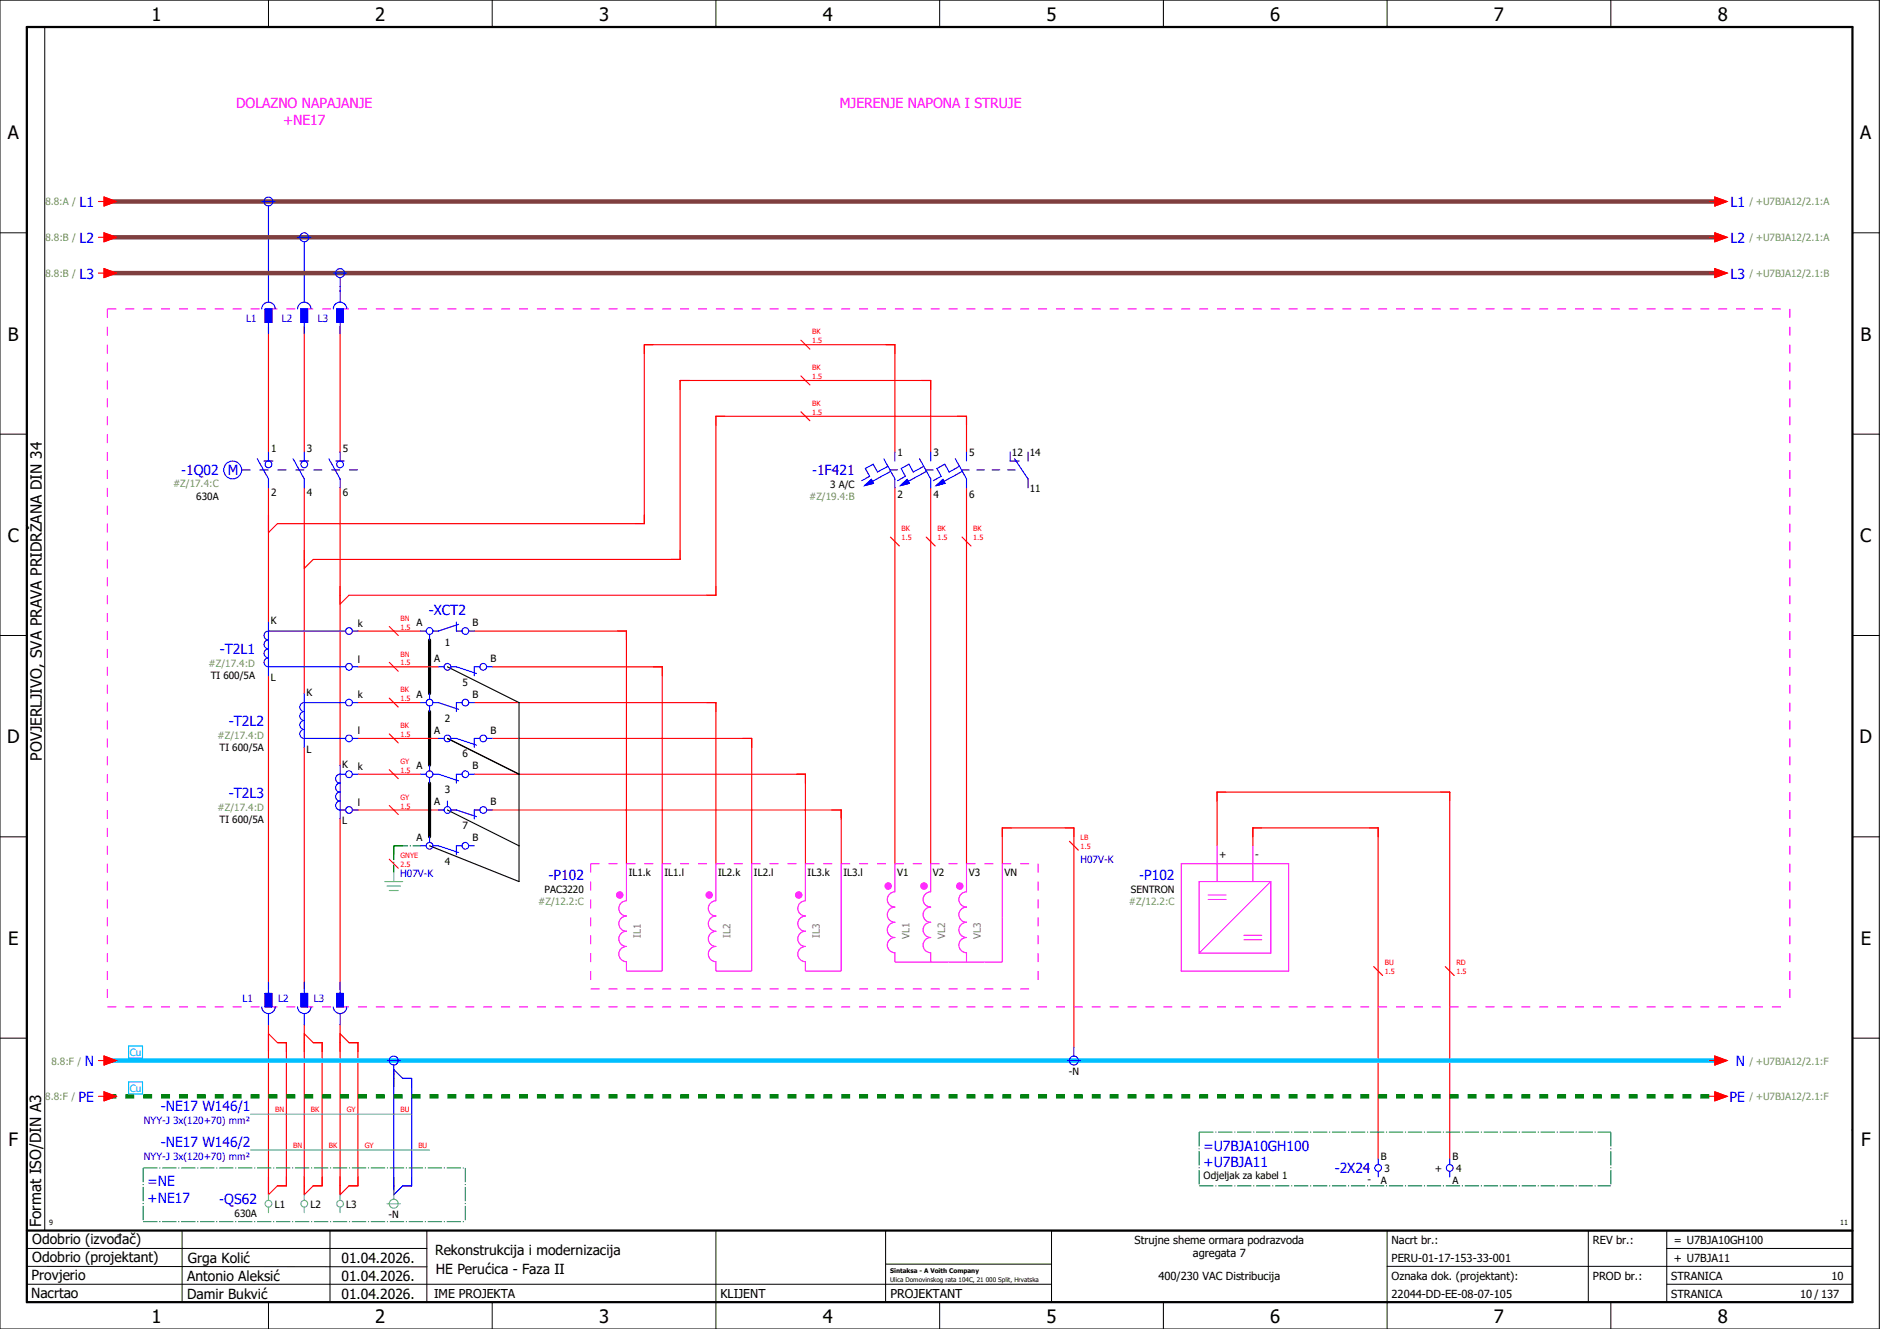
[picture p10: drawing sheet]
<svg xmlns="http://www.w3.org/2000/svg" width="420mm" height="297mm" viewBox="0 0 420 297" stroke-linecap="round" stroke-linejoin="round" font-family="sans-serif">
<g fill="none" stroke="#000" stroke-width=".22">
<path d="M0 0h420v297h-420zM10 6v269M60 0v6M110 0v6M160 0v6M210 0v6M260 0v6M310 0v6M360 0v6M0 52h6M414 52h6M0 97h6"/>
<path d="M414 97h6M0 142h6M414 142h6M414 176.3v87.4M0 187h6M414 187h6M0 232h6M414 232h6M6 279h89.4M40.7 275v16M73.7 274.9v16M95.4 275.1v16"/>
<path d="M160 275v22M197.9 275.1v16M310 275v22M355 275v16M372.5 279h41.5M372.5 275v16M414 275h-179v16M6 283l89.4 .1M6 287h229M60 291v6M110 291v6M197.9 282.5h37.1"/>
<path d="M210 291v6M260 291v6M310 283h104M360 291v6M372.5 287h41.5"/>
</g>
<path d="M6 6h408v285h-408zM6 275h408" fill="none" stroke="#000" stroke-width=".5"/>
<g fill="none" stroke="#f00" stroke-width=".25">
<path d="M60 73v28M68 73v28M76 73v28M60 109v30M68 109v46M76 109v62M200 101v-24h-56v40h-82l-2 2M200 109v84M208 101v-16h-56v40h-82l-2 2M208 109v84M216 101v-8h-56v40h-82l-2 2M216 109v84"/>
<path d="M60 151v70M80 141h14M80 149h18M80 157h14M106 157h54v36M106 141h34v52M110 149h38v44M68 167v54M80 165h18M80 173h14M106 173h74v20M110 165h58v28"/>
<path d="M76 183v38M80 181h18M110 181h78v12M224 193v-8h16v49M272 189v-12h52v82M280 189v-4h28v74M60 229v38l2-2h2v-32h-2l-2-2M68 229v38l2-2h2v-32h-2l-2-2M76 229v38l2-2h2v-32h-2l-2-2"/>
</g>
<path d="M88 189h6M88 189v6M88 189h2M88 189v2" fill="none" stroke="#008000" stroke-width=".25" stroke-dasharray="3.2 .4 .3 .4" stroke-linecap="butt"/>
<g fill="none" stroke="#00f" stroke-width=".25">
<path d="M58.5 45h3M60 46v19M66.5 53h3M68 54v11M74.5 61h3M76 62v3M88 239l2 2h2v24h-2l-2 2z"/>
<circle cx="60" cy="45" r="1"/>
<circle cx="68" cy="53" r="1"/>
<circle cx="76" cy="61" r="1"/>
<circle cx="52" cy="105" r="2"/>
</g>
<path d="M96 143v12M96 159v12M96 175v12" fill="none" stroke="#000" stroke-width=".7"/>
<path d="M24 53h360M24 45h360M24 61h360" fill="none" stroke="#7f3f3f" stroke-width="1"/>
<path d="M24 245h360" fill="none" stroke="#008000" stroke-width="1" stroke-dasharray="2 2" stroke-linecap="butt"/>
<path d="M24 237h360" fill="none" stroke="#00bfff" stroke-width="1"/>
<path d="M100 149l16 8v40l-20-8M100 165l16 8M100 181l16 8" fill="none" stroke="#000" stroke-width=".25"/>
<path d="M54 105h26" fill="none" stroke="#00f" stroke-width=".25" stroke-dasharray="2 2" stroke-linecap="butt"/>
<path d="M24 69h376M24 69v156M400 69v156M132 193h100M132 193v28M232 193v28M24 225h376M132 221h100" fill="none" stroke="#f0f" stroke-width=".25" stroke-dasharray="2 2" stroke-linecap="butt"/>
<circle cx="158.5" cy="200" r=".83" fill="#f0f"/>
<path d="M160 193v8.3a1.7 1.7 0 0 0-1.7 1.7 1.7 1.7 0 0 0 1.7 1.7 1.7 1.7 0 0 0-1.7 1.7 1.7 1.7 0 0 0 1.7 1.7 1.7 1.7 0 0 0-1.7 1.7 1.7 1.7 0 0 0 1.7 1.7 1.7 1.7 0 0 0-1.7 1.7 1.7 1.7 0 0 0 1.7 1.7v2.1h8v-24" fill="none" stroke="#f0f" stroke-width=".25"/>
<circle cx="178.5" cy="200" r=".83" fill="#f0f"/>
<path d="M180 193v8.3a1.7 1.7 0 0 0-1.7 1.7 1.7 1.7 0 0 0 1.7 1.7 1.7 1.7 0 0 0-1.7 1.7 1.7 1.7 0 0 0 1.7 1.7 1.7 1.7 0 0 0-1.7 1.7 1.7 1.7 0 0 0 1.7 1.7 1.7 1.7 0 0 0-1.7 1.7 1.7 1.7 0 0 0 1.7 1.7v2.1h8v-24M200 193v6.3a1.7 1.7 0 0 0-1.7 1.7 1.7 1.7 0 0 0 1.7 1.7 1.7 1.7 0 0 0-1.7 1.7 1.7 1.7 0 0 0 1.7 1.7 1.7 1.7 0 0 0-1.7 1.7 1.7 1.7 0 0 0 1.7 1.7 1.7 1.7 0 0 0-1.7 1.7 1.7 1.7 0 0 0 1.7 1.7v2.1h4" fill="none" stroke="#f0f" stroke-width=".25"/>
<g fill="#f0f">
<circle cx="198.5" cy="198" r=".83"/>
<circle cx="206.5" cy="198" r=".83"/>
</g>
<path d="M208 193v6.3a1.7 1.7 0 0 0-1.7 1.7 1.7 1.7 0 0 0 1.7 1.7 1.7 1.7 0 0 0-1.7 1.7 1.7 1.7 0 0 0 1.7 1.7 1.7 1.7 0 0 0-1.7 1.7 1.7 1.7 0 0 0 1.7 1.7 1.7 1.7 0 0 0-1.7 1.7 1.7 1.7 0 0 0 1.7 1.7v2.1M204 215h8" fill="none" stroke="#f0f" stroke-width=".25"/>
<circle cx="214.5" cy="198" r=".83" fill="#f0f"/>
<path d="M216 193v6.3a1.7 1.7 0 0 0-1.7 1.7 1.7 1.7 0 0 0 1.7 1.7 1.7 1.7 0 0 0-1.7 1.7 1.7 1.7 0 0 0 1.7 1.7 1.7 1.7 0 0 0-1.7 1.7 1.7 1.7 0 0 0 1.7 1.7 1.7 1.7 0 0 0-1.7 1.7 1.7 1.7 0 0 0 1.7 1.7v2.1M224 193v22h-12" fill="none" stroke="#f0f" stroke-width=".25"/>
<circle cx="138.5" cy="200" r=".83" fill="#f0f"/>
<path d="M140 193v8.3a1.7 1.7 0 0 0-1.7 1.7 1.7 1.7 0 0 0 1.7 1.7 1.7 1.7 0 0 0-1.7 1.7 1.7 1.7 0 0 0 1.7 1.7 1.7 1.7 0 0 0-1.7 1.7 1.7 1.7 0 0 0 1.7 1.7 1.7 1.7 0 0 0-1.7 1.7 1.7 1.7 0 0 0 1.7 1.7v2.1h8v-24M264 193h24v24h-24zM268 197h16v16h-16zM272 189v8M280 189v8" fill="none" stroke="#f0f" stroke-width=".25"/>
<g fill="none" stroke="#00f" stroke-width=".25">
<path d="M58.5 69a1.5 1.5 0 0 1 1.5-1.5 1.5 1.5 0 0 1 1.5 1.5M59.3 69h1.5v3h-1.5zM60 65v2.5M60 72v2.5M66.5 69a1.5 1.5 0 0 1 1.5-1.5 1.5 1.5 0 0 1 1.5 1.5M67.3 69h1.5v3h-1.5zM68 65v2.5M68 72v2.5M74.5 69a1.5 1.5 0 0 1 1.5-1.5 1.5 1.5 0 0 1 1.5 1.5M75.2 69h1.5v3h-1.5zM76 65v2.5M76 72v2.5"/>
<path d="M57.5 102.5l2.5 4.5v2M59 103h2M60 101v2M65.5 102.5l2.5 4.5v2M67 103h2M68 101v2M73.5 102.5l2.5 4.5v2M75 103h2M76 101v2M193.2 108.5l1.5-1.4 .5 .9zM197.5 102.5l2.5 4.5v2M198.4 104.2l-2.3 1.3-1-1.8-1.7 1 1 1.8-1.8 .9"/>
<path d="M198.9 105h1.7M199.1 105.3l-4.1 2.3M200 101v2M201.2 108.5l1.5-1.4 .5 .9zM205.5 102.5l2.5 4.5v2M206.4 104.2l-2.3 1.3-1-1.8-1.7 1 1 1.8-1.8 .9M206.9 105h1.7M207.1 105.3l-4.1 2.3M208 101v2M209.2 108.5l1.5-1.4 .5 .9zM213.5 102.5l2.5 4.5v2M214.4 104.2l-2.3 1.3-1-1.8-1.7 1 1 1.8-1.8 .9"/>
<path d="M214.9 105h1.7M215.1 105.3l-4.1 2.3M216 101v2M218.3 105h1.7M221.7 105h1.7M225.2 105h1.7M225.7 101v2h2.1M226.8 102.5l3 4.5v2M229.8 101v2M60 139v12M102 139v2h1.2M102.5 139.5l-4.5 1.5h-1.2"/>
<path d="M68 155v12M77.2 141h-17.2a1 1 0 0 0-1 1 1 1 0 0 0 1 1 1 1 0 0 0-1 1 1 1 0 0 0 1 1 1 1 0 0 0-1 1 1 1 0 0 0 1 1 1 1 0 0 0-1 1 1 1 0 0 0 1 1h17.2M77.2 157h-9.2a1 1 0 0 0-1 1 1 1 0 0 0 1 1 1 1 0 0 0-1 1 1 1 0 0 0 1 1 1 1 0 0 0-1 1 1 1 0 0 0 1 1 1 1 0 0 0-1 1 1 1 0 0 0 1 1h9.2M78.7 141h1.3M78.7 149h1.3M78.7 157h1.3M94 141h1.2M94 157h1.2M96 141.8v1.2M96 155v1.3M96 157.8v1.2M96.8 157h1.2l4.5 1.5"/>
<path d="M98 149h1.3M100.8 149h1.2M102 149l4.5 1.5M103.2 157h-1.2v2M104.7 141h1.3M104.7 157h1.3M107.3 149h-1.3v2M108.8 149h1.2M76 171v12M77.2 173h-1.2a1 1 0 0 0-1 1 1 1 0 0 0 1 1 1 1 0 0 0-1 1 1 1 0 0 0 1 1 1 1 0 0 0-1 1 1 1 0 0 0 1 1 1 1 0 0 0-1 1 1 1 0 0 0 1 1h1.2M78.7 165h1.3M78.7 173h1.3"/>
<path d="M94 173h1.2M96 171v1.3M96 173.8v1.2M96.8 173h1.2l4.5 1.5M98 165h1.3M100 179v1.3M100.8 165h1.2l4.5 1.5M103.2 173h-1.2v2M104.7 173h1.3M107.3 165h-1.3v2M108.8 165h1.2M78.7 181h1.3"/>
<path d="M94 189h1.2M96 187v1.3M96.8 189h1.2l4.5 1.5M98 181h1.3M100.8 181h1.2l4.5 1.5M103.2 189h-1.2v2M104.7 189h1.3M107.3 181h-1.3v2M108.8 181h1.2M60 219.5v2.5M68 219.5v2.5M76 219.5v2.5"/>
<path d="M58.5 225a1.5 1.5 0 0 0 1.5 1.5 1.5 1.5 0 0 0 1.5-1.5M59.3 222h1.5v3h-1.5zM60 226.5v2.5M66.5 225a1.5 1.5 0 0 0 1.5 1.5 1.5 1.5 0 0 0 1.5-1.5M67.3 222h1.5v3h-1.5zM68 226.5v2.5M74.5 225a1.5 1.5 0 0 0 1.5 1.5 1.5 1.5 0 0 0 1.5-1.5M75.2 222h1.5v3h-1.5zM76 226.5v2.5M86.5 237h3M88 238v2M238.5 237h3"/>
<path d="M240 234v2M308 259v1.3M324 259v1.3M308 261.8v1.2M324 261.8v1.2"/>
<circle cx="60" cy="103.8" r=".75"/>
<circle cx="68" cy="103.8" r=".75"/>
<circle cx="76" cy="103.8" r=".75"/>
<circle cx="78" cy="149" r=".75"/>
<circle cx="78" cy="157" r=".75"/>
<circle cx="78" cy="141" r=".75"/>
<circle cx="96" cy="157" r=".75"/>
<circle cx="96" cy="141" r=".75"/>
<circle cx="100" cy="149" r=".75"/>
<circle cx="104" cy="157" r=".75"/>
<circle cx="104" cy="141" r=".75"/>
<circle cx="108" cy="149" r=".75"/>
<circle cx="78" cy="173" r=".75"/>
<circle cx="78" cy="165" r=".75"/>
<circle cx="96" cy="173" r=".75"/>
<circle cx="100" cy="165" r=".75"/>
<circle cx="104" cy="173" r=".75"/>
<circle cx="108" cy="165" r=".75"/>
<circle cx="78" cy="181" r=".75"/>
<circle cx="96" cy="189" r=".75"/>
<circle cx="100" cy="181" r=".75"/>
<circle cx="104" cy="189" r=".75"/>
<circle cx="108" cy="181" r=".75"/>
<circle cx="88" cy="237" r="1"/>
<circle cx="240" cy="237" r="1"/>
<circle cx="308" cy="261" r=".75"/>
<circle cx="324" cy="261" r=".75"/>
</g>
<g fill="none" stroke="#f00" stroke-width=".25">
<path d="M22 53h1.2M22 45h1.2M23.2 52l2.8 1-2.8 1zM23.2 44l2.8 1-2.8 1zM382 53h1.3M382 45h1.3M383.3 52l2.7 1-2.7 1zM383.3 44l2.7 1-2.7 1zM22 61h1.2M23.2 60l2.8 1-2.8 1zM179 76l2 2M382 61h1.3"/>
<path d="M383.3 60l2.7 1-2.7 1zM179 84l2 2M179 92l2 2M199 120l2 2M207 120l2 2M215 120l2 2M87 148l2 2M87 140l2 2M87 156l2 2M87 164l2 2M87 172l2 2M87 192l2 2"/>
<path d="M87 180l2 2M239 188l2 2M307 216l2 2M323 216l2 2M22 237h1.2M23.2 236l2.8 1-2.8 1zM382 237h1.3M383.3 236l2.7 1-2.7 1zM22 245h1.2M23.2 244l2.8 1-2.8 1zM382 245h1.3M383.3 244l2.7 1-2.7 1z"/>
</g>
<g fill="none" stroke="#52a5a5" stroke-width=".25">
<path d="M86 197h4M86.5 198h3M87 199h2M88 195v2M56 249h36M56 257h40M60 267v1.3M60 269.8v1.2M68 267v1.3M68 269.8v1.2M76 267v1.3M76 269.8v1.2"/>
<path d="M86.5 269h3M88 266v2"/>
<circle cx="60" cy="269" r=".75"/>
<circle cx="68" cy="269" r=".75"/>
<circle cx="76" cy="269" r=".75"/>
<circle cx="88" cy="269" r="1"/>
</g>
<path d="M28.8 233.8h3.1v2.7h-3.1zM28.8 241.8h3.1v2.7h-3.1z" fill="none" stroke="#00bfff" stroke-width=".25"/>
<g fill="#00f" stroke="#00f" stroke-width=".22">
<path d="M201.2 108.5l1.5-1.4 .5 .9z"/>
<path d="M193.2 108.5l1.5-1.4 .5 .9z"/>
<path d="M209.2 108.5l1.5-1.4 .5 .9z"/>
<path d="M59.3 69h1.5v3h-1.5z"/>
<path d="M67.3 69h1.5v3h-1.5z"/>
<path d="M75.2 69h1.5v3h-1.5z"/>
<path d="M59.3 222h1.5v3h-1.5z"/>
<path d="M67.3 222h1.5v3h-1.5z"/>
<path d="M75.2 222h1.5v3h-1.5z"/>
</g>
<path d="M268 253h92M268 253v12M360 253v12M32 273h72M32 261h72M32 261v12M104 261v12M268 265h92" fill="none" stroke="#007f7f" stroke-width=".25" stroke-dasharray="3.2 .4 .3 .4" stroke-linecap="butt"/>
<path d="M284 197l-16 16M270 200h4M270 201h4M278 210h4M278 209h4" fill="none" stroke="#f0f" stroke-width=".22"/>
<g fill="#f00" stroke="#f00" stroke-width=".22">
<path d="M383.3 52l2.7 1-2.7 1z"/>
<path d="M383.3 60l2.7 1-2.7 1z"/>
<path d="M383.3 44l2.7 1-2.7 1z"/>
<path d="M23.2 52l2.8 1-2.8 1z"/>
<path d="M23.2 60l2.8 1-2.8 1z"/>
<path d="M23.2 44l2.8 1-2.8 1z"/>
<path d="M23.2 244l2.8 1-2.8 1z"/>
<path d="M23.2 236l2.8 1-2.8 1z"/>
<path d="M383.3 244l2.7 1-2.7 1z"/>
<path d="M383.3 236l2.7 1-2.7 1z"/>
</g>
<g font-size="4.1">
<text x="33.9" y="4.7">1</text>
<text x="83.9" y="4.7">2</text>
<text x="133.9" y="4.7">3</text>
<text x="183.9" y="4.7">4</text>
<text x="233.9" y="4.7">5</text>
<text x="283.9" y="4.7">6</text>
<text x="333.9" y="4.7">7</text>
<text x="383.9" y="4.7">8</text>
<text x="1.8" y="31.2">A</text>
<text x="415.8" y="31.2">A</text>
<text x="1.8" y="76.2">B</text>
<text x="415.8" y="76.2">B</text>
<text x="1.8" y="121.2">C</text>
<text x="415.8" y="121.2">C</text>
<text x="1.6" y="166.2">D</text>
<text x="415.6" y="166.2">D</text>
<text x="1.8" y="211.2">E</text>
<text x="415.8" y="211.2">E</text>
<text x="1.9" y="256.2">F</text>
<text x="415.9" y="256.2">F</text>
<text x="33.9" y="295.7">1</text>
<text x="83.9" y="295.7">2</text>
<text x="133.9" y="295.7">3</text>
<text x="183.9" y="295.7">4</text>
<text x="233.9" y="295.7">5</text>
<text x="283.9" y="295.7">6</text>
<text x="333.9" y="295.7">7</text>
<text x="383.9" y="295.7">8</text>
</g>
<g font-size="3.4">
<text x="9.4" y="170" transform="rotate(-90 9.4 170)">POVJERLJIVO, SVA PRAVA PRIDRŽANA DIN 34</text>
<text x="9.2" y="274.3" transform="rotate(-90 9.2 274.3)">Format ISO/DIN A3</text>
</g>
<g font-size="3.1" fill="#f0f">
<text x="52.8" y="24.1">DOLAZNO NAPAJANJE</text>
<text x="63.3" y="27.9">+NE17</text>
<text x="187.7" y="24.1">MJERENJE NAPONA I STRUJE</text>
</g>
<g font-size="3.1" fill="#00f">
<text x="17.8" y="46.3">L1</text>
<text x="386.8" y="46.3">L1</text>
<text x="17.8" y="54.3">L2</text>
<text x="386.8" y="54.3">L2</text>
<text x="17.8" y="62.3">L3</text>
<text x="386.8" y="62.3">L3</text>
<text x="40.5" y="106.1">-1Q02 M</text>
<text x="181.5" y="106.3">-1F421</text>
<text x="95.8" y="137.4">-XCT2</text>
<text x="49.1" y="146.3">-T2L1</text>
<text x="51.1" y="162.3">-T2L2</text>
<text x="51.1" y="178.3">-T2L3</text>
<text x="122.6" y="196.6">-P102</text>
<text x="254.6" y="196.6">-P102</text>
<text x="18.9" y="238.3">N</text>
<text x="387.9" y="238.3">N</text>
<text x="17.5" y="246.3">PE</text>
<text x="35.9" y="248.4">-NE17 W146/1</text>
<text x="386.5" y="246.3">PE</text>
<text x="35.9" y="256.4">-NE17 W146/2</text>
<text x="269" y="257.1">=U7BJA10GH100</text>
<text x="269" y="260.9">+U7BJA11</text>
<text x="298.3" y="262.3">-2X24</text>
<text x="33" y="265.1">=NE</text>
<text x="33" y="268.9">+NE17</text>
<text x="49" y="269.1">-QS62</text>
</g>
<g font-size="3.1">
<text x="7.2" y="278.1">Odobrio (izvođač)</text>
<text x="97.2" y="280.5">Rekonstrukcija i modernizacija</text>
<text x="7.1" y="286.1">Provjerio</text>
<text x="7.2" y="282.1">Odobrio (projektant)</text>
<text x="41.8" y="286.2">Antonio Aleksić</text>
<text x="42" y="282.3">Grga Kolić</text>
<text x="76.3" y="282.3">01.04.2026.</text>
<text x="76.3" y="286.3">01.04.2026.</text>
<text x="97.4" y="284.8">HE Perućica - Faza II</text>
<text x="6.9" y="290">Nacrtao</text>
<text x="41.8" y="290.3">Damir Bukvić</text>
<text x="76.3" y="290.3">01.04.2026.</text>
</g>
<g font-size="2.7">
<text x="97" y="290.1">IME PROJEKTA</text>
<text x="161" y="290.1">KLIJENT</text>
<text x="199" y="290.1">PROJEKTANT</text>
</g>
<g font-size="2.5">
<text x="253.5" y="278">Strujne sheme ormara podrazvoda</text>
<text x="266.6" y="281">agregata 7</text>
<text x="311" y="278">Nacrt br.:</text>
<text x="356" y="278">REV br.:</text>
<text x="374.1" y="278">= U7BJA10GH100</text>
<text x="258.9" y="286">400/230 VAC Distribucija</text>
<text x="311" y="286">Oznaka dok. (projektant):</text>
<text x="311" y="282">PERU-01-17-153-33-001</text>
<text x="356" y="286">PROD br.:</text>
<text x="373.5" y="286">STRANICA</text>
<text x="374.1" y="282.1">+ U7BJA11</text>
<text x="409.3" y="286">10</text>
<text x="311" y="290">22044-DD-EE-08-07-105</text>
<text x="373.5" y="290">STRANICA</text>
<text x="402.3" y="290">10 / 137</text>
</g>
<g font-size="2.2" fill="#7ca552">
<text x="10.1" y="45.9">8.8:A /</text>
<text x="391" y="45.9">/ +U7BJA12/2.1:A</text>
<text x="10.2" y="53.9">8.8:B /</text>
<text x="391" y="53.9">/ +U7BJA12/2.1:A</text>
<text x="10.2" y="61.9">8.8:B /</text>
<text x="391" y="61.9">/ +U7BJA12/2.1:B</text>
<text x="38.7" y="108.9">#Z/17.4:C</text>
<text x="180.8" y="111.9">#Z/19.4:B</text>
<text x="46.6" y="149.2">#Z/17.4:D</text>
<text x="48.6" y="165.2">#Z/17.4:D</text>
<text x="48.6" y="181.2">#Z/17.4:D</text>
<text x="120.3" y="202.2">#Z/12.2:C</text>
<text x="252.3" y="202.2">#Z/12.2:C</text>
<text x="11.5" y="237.9">8.8:F /</text>
<text x="391" y="237.9">/ +U7BJA12/2.1:F</text>
<text x="10.1" y="245.9">8.8:F /</text>
<text x="391" y="245.9">/ +U7BJA12/2.1:F</text>
</g>
<g font-size="2.2" fill="#00f">
<text x="55" y="72.1">L1</text>
<text x="63" y="72.1">L2</text>
<text x="71" y="72.1">L3</text>
<text x="89.4" y="196">H07V-K</text>
<text x="241.5" y="193">H07V-K</text>
<text x="54.2" y="223.9">L1</text>
<text x="62.2" y="223.9">L2</text>
<text x="70.2" y="223.9">L3</text>
<text x="32.2" y="251.3">NYY-J 3x(120+70) mm²</text>
<text x="32.2" y="259.3">NYY-J 3x(120+70) mm²</text>
</g>
<g font-size="2.2">
<text x="60.6" y="101">1</text>
<text x="68.6" y="101">3</text>
<text x="76.6" y="101">5</text>
<text x="200.6" y="102">1</text>
<text x="208.6" y="102">3</text>
<text x="216.6" y="102">5</text>
<text x="226.1" y="102">12</text>
<text x="230.2" y="102">14</text>
<text x="43.9" y="111.6">630A</text>
<text x="60.6" y="110.9">2</text>
<text x="68.6" y="110.9">4</text>
<text x="76.6" y="110.9">6</text>
<text x="185.5" y="109.2">3 A/C</text>
<text x="200.6" y="111.3">2</text>
<text x="208.6" y="111.3">4</text>
<text x="216.6" y="111.3">6</text>
<text x="230.2" y="109.9">11</text>
<text x="60.5" y="139.6">K</text>
<text x="80" y="140.1">k</text>
<text x="93.1" y="140">A</text>
<text x="105.6" y="140">B</text>
<text x="80" y="148.1">l</text>
<text x="97.1" y="148">A</text>
<text x="99.4" y="144.3">1</text>
<text x="109.6" y="148">B</text>
<text x="47.1" y="151.9">TI 600/5A</text>
<text x="60.5" y="152.3">L</text>
<text x="68.5" y="155.6">K</text>
<text x="93.1" y="156">A</text>
<text x="103.4" y="153.3">5</text>
<text x="105.6" y="156">B</text>
<text x="80" y="156.1">k</text>
<text x="99.4" y="161.3">2</text>
<text x="49.1" y="167.9">TI 600/5A</text>
<text x="80" y="164.1">l</text>
<text x="97.1" y="164">A</text>
<text x="109.6" y="164">B</text>
<text x="68.5" y="168.3">L</text>
<text x="76.5" y="171.6">K</text>
<text x="80" y="172.1">k</text>
<text x="93.1" y="172">A</text>
<text x="103.4" y="169.3">6</text>
<text x="105.6" y="172">B</text>
<text x="97.1" y="180">A</text>
<text x="99.4" y="177.3">3</text>
<text x="109.6" y="180">B</text>
<text x="49.1" y="183.9">TI 600/5A</text>
<text x="76.5" y="184.3">L</text>
<text x="80" y="180.1">l</text>
<text x="103.4" y="185.3">7</text>
<text x="93.1" y="188">A</text>
<text x="105.6" y="188">B</text>
<text x="272.5" y="191.8">+</text>
<text x="280.5" y="191.8">-</text>
<text x="99.4" y="193.3">4</text>
<text x="140.5" y="195.8">IL1.k</text>
<text x="148.5" y="195.8">IL1.l</text>
<text x="160.5" y="195.8">IL2.k</text>
<text x="168.5" y="195.8">IL2.l</text>
<text x="180.5" y="195.8">IL3.k</text>
<text x="188.5" y="195.8">IL3.l</text>
<text x="200.5" y="195.8">V1</text>
<text x="208.5" y="195.8">V2</text>
<text x="216.5" y="195.8">V3</text>
<text x="224.5" y="195.8">VN</text>
<text x="121.7" y="199.5">PAC3220</text>
<text x="252.7" y="199.5">SENTRON</text>
<text x="238.8" y="240.3">-N</text>
<text x="269" y="263.6">Odjeljak za kabel 1</text>
<text x="308.6" y="259.2">B</text>
<text x="309.4" y="261.9">3</text>
<text x="320.7" y="261.9">+</text>
<text x="324.6" y="259.2">B</text>
<text x="325.4" y="261.9">4</text>
<text x="61.4" y="269.9">L1</text>
<text x="69.4" y="269.9">L2</text>
<text x="77.4" y="269.9">L3</text>
<text x="305.6" y="264.5">-</text>
<text x="308.6" y="264.7">A</text>
<text x="324.6" y="264.7">A</text>
<text x="52.4" y="271.9">630A</text>
<text x="86.8" y="272.3">-N</text>
</g>
<g font-size="2.2" fill="#767676">
<text x="143.2" y="209.6" transform="rotate(-90 143.2 209.6)">IL1</text>
<text x="163.2" y="209.6" transform="rotate(-90 163.2 209.6)">IL2</text>
<text x="183.2" y="209.6" transform="rotate(-90 183.2 209.6)">IL3</text>
<text x="203.2" y="209.9" transform="rotate(-90 203.2 209.9)">VL1</text>
<text x="211.2" y="209.9" transform="rotate(-90 211.2 209.9)">VL2</text>
<text x="219.2" y="209.9" transform="rotate(-90 219.2 209.9)">VL3</text>
</g>
<g font-size="2.2" fill="#00bfff">
<text x="29" y="236">Cu</text>
<text x="29" y="244">Cu</text>
</g>
<g font-size="1.6" fill="#f00">
<text x="181.5" y="76.7">1.5</text>
<text x="181.5" y="74.8">BK</text>
<text x="181.5" y="82.8">BK</text>
<text x="181.5" y="84.7">1.5</text>
<text x="181.5" y="92.7">1.5</text>
<text x="181.5" y="90.8">BK</text>
<text x="201.5" y="118.8">BK</text>
<text x="209.5" y="118.8">BK</text>
<text x="217.5" y="118.8">BK</text>
<text x="201.5" y="120.7">1.5</text>
<text x="209.5" y="120.7">1.5</text>
<text x="217.5" y="120.7">1.5</text>
<text x="89.5" y="140.7">1.5</text>
<text x="89.5" y="138.8">BN</text>
<text x="89.5" y="148.7">1.5</text>
<text x="89.5" y="146.8">BN</text>
<text x="89.5" y="154.8">BK</text>
<text x="89.5" y="156.7">1.5</text>
<text x="89.5" y="164.7">1.5</text>
<text x="89.5" y="162.8">BK</text>
<text x="89.5" y="172.7">1.5</text>
<text x="89.5" y="170.8">GY</text>
<text x="89.5" y="178.8">GY</text>
<text x="89.5" y="180.7">1.5</text>
<text x="89.5" y="191.7">GNYE</text>
<text x="241.5" y="189.7">1.5</text>
<text x="241.5" y="187.7">LB</text>
<text x="89.5" y="193.7">2.5</text>
<text x="309.5" y="215.7">BU</text>
<text x="325.5" y="215.7">RD</text>
<text x="309.5" y="217.7">1.5</text>
<text x="325.5" y="217.7">1.5</text>
<text x="61.5" y="248.5">BN</text>
<text x="69.5" y="248.5">BK</text>
<text x="77.5" y="248.5">GY</text>
<text x="89.5" y="248.5">BU</text>
<text x="65.5" y="256.5">BN</text>
<text x="73.5" y="256.5">BK</text>
<text x="81.5" y="256.5">GY</text>
<text x="93.5" y="256.5">BU</text>
</g>
<g font-size="1.6">
<text x="11" y="273.7">9</text>
<text x="411.2" y="273.7">11</text>
</g>
<g font-size="1.4">
<text x="198.9" y="284.4">Sintaksa - A Voith Company</text>
<text x="198.9" y="286.4">Ulica Domovinskog rata 104C, 21 000 Split, Hrvatska</text>
</g>
</svg>
